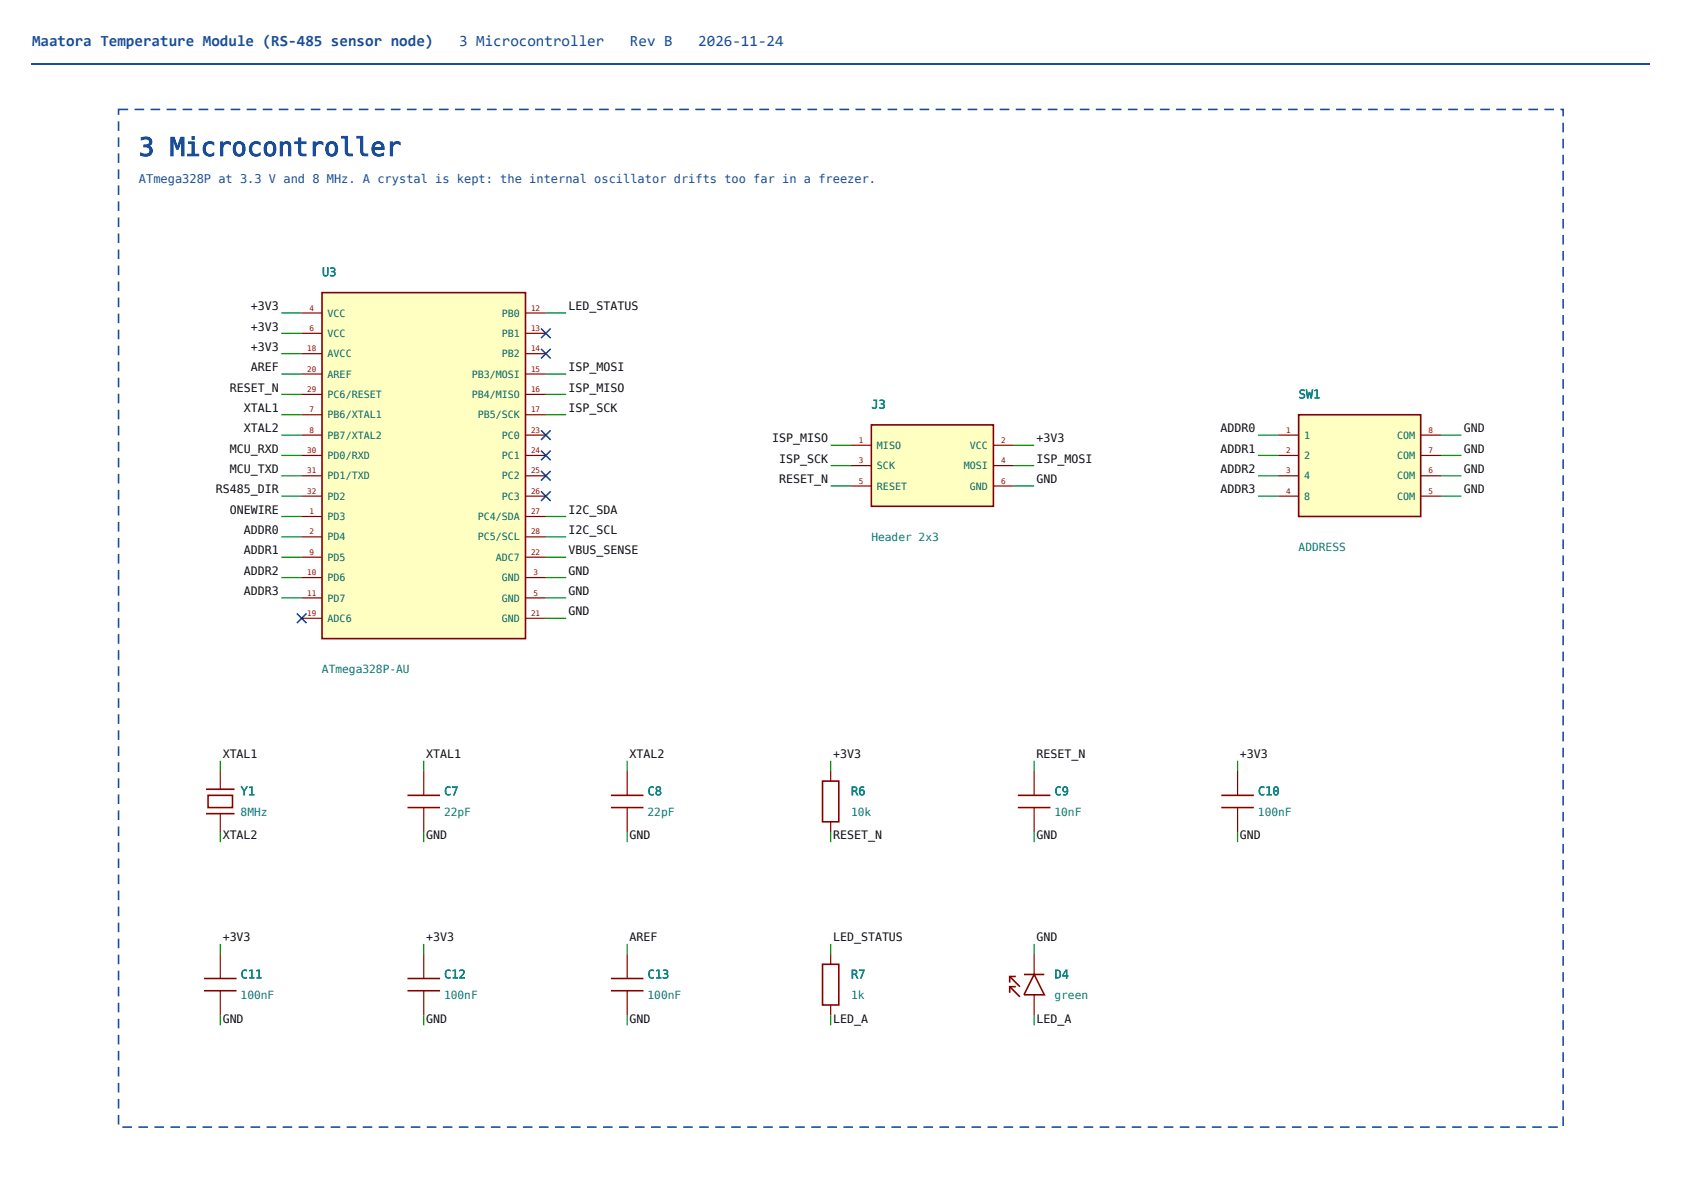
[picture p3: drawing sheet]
<svg xmlns="http://www.w3.org/2000/svg" width="420mm" height="297mm" viewBox="0 0 420 297" stroke-linecap="round" stroke-linejoin="round" font-family="sans-serif">
<path d="M7.9 16h404.1" fill="none" stroke="#1a4d99" stroke-width=".26"/>
<path d="M21.6 19.3h376.7v269.9h-376.7z" fill="#fff"/>
<path d="M33.6 27.1h2.4v.4h-2.4zM37.6 27.1h2.4v.4h-2.4zM41.6 27.1h2.4v.4h-2.4zM45.6 27.1h2.4v.4h-2.4zM49.6 27.1h2.4v.4h-2.4zM53.6 27.1h2.4v.4h-2.4zM57.6 27.1h2.4v.4h-2.4zM61.6 27.1h2.4v.4h-2.4zM65.6 27.1h2.4v.4h-2.4zM69.6 27.1h2.4v.4h-2.4zM73.6 27.1h2.4v.4h-2.4zM77.6 27.1h2.4v.4h-2.4zM81.6 27.1h2.4v.4h-2.4zM85.6 27.1h2.4v.4h-2.4zM89.6 27.1h2.4v.4h-2.4zM93.6 27.1h2.4v.4h-2.4zM97.6 27.1h2.4v.4h-2.4zM101.6 27.1h2.4v.4h-2.4zM105.6 27.1h2.4v.4h-2.4zM109.6 27.1h2.4v.4h-2.4zM113.6 27.1h2.4v.4h-2.4zM117.6 27.1h2.4v.4h-2.4zM121.6 27.1h2.4v.4h-2.4zM125.6 27.1h2.4v.4h-2.4zM129.6 27.1h2.4v.4h-2.4zM133.6 27.1h2.4v.4h-2.4zM137.6 27.1h2.4v.4h-2.4zM141.6 27.1h2.4v.4h-2.4zM145.6 27.1h2.4v.4h-2.4zM149.6 27.1h2.4v.4h-2.4zM153.6 27.1h2.4v.4h-2.4zM157.6 27.1h2.4v.4h-2.4zM161.6 27.1h2.4v.4h-2.4zM165.6 27.1h2.4v.4h-2.4zM169.6 27.1h2.4v.4h-2.4zM173.6 27.1h2.4v.4h-2.4zM177.6 27.1h2.4v.4h-2.4zM181.6 27.1h2.4v.4h-2.4zM185.6 27.1h2.4v.4h-2.4zM189.6 27.1h2.4v.4h-2.4zM193.6 27.1h2.4v.4h-2.4zM197.6 27.1h2.4v.4h-2.4zM201.6 27.1h2.4v.4h-2.4zM205.6 27.1h2.4v.4h-2.4zM209.6 27.1h2.4v.4h-2.4zM213.6 27.1h2.4v.4h-2.4zM217.6 27.1h2.4v.4h-2.4zM221.6 27.1h2.4v.4h-2.4zM225.6 27.1h2.4v.4h-2.4zM229.6 27.1h2.4v.4h-2.4zM233.6 27.1h2.4v.4h-2.4zM237.6 27.1h2.4v.4h-2.4zM241.6 27.1h2.4v.4h-2.4zM245.6 27.1h2.4v.4h-2.4zM249.6 27.1h2.4v.4h-2.4zM253.6 27.1h2.4v.4h-2.4zM257.6 27.1h2.4v.4h-2.4zM261.6 27.1h2.4v.4h-2.4zM265.6 27.1h2.4v.4h-2.4zM269.6 27.1h2.4v.4h-2.4zM273.6 27.1h2.4v.4h-2.4zM277.6 27.1h2.4v.4h-2.4zM281.6 27.1h2.4v.4h-2.4zM285.6 27.1h2.4v.4h-2.4zM289.6 27.1h2.4v.4h-2.4zM293.6 27.1h2.4v.4h-2.4zM297.6 27.1h2.4v.4h-2.4zM301.6 27.1h2.4v.4h-2.4zM305.6 27.1h2.4v.4h-2.4zM309.6 27.1h2.4v.4h-2.4zM313.6 27.1h2.4v.4h-2.4zM317.6 27.1h2.4v.4h-2.4zM321.6 27.1h2.4v.4h-2.4zM325.6 27.1h2.4v.4h-2.4zM329.6 27.1h2.4v.4h-2.4zM333.6 27.1h2.4v.4h-2.4zM337.6 27.1h2.4v.4h-2.4zM341.6 27.1h2.4v.4h-2.4zM345.6 27.1h2.4v.4h-2.4zM349.6 27.1h2.4v.4h-2.4zM353.6 27.1h2.4v.4h-2.4zM357.6 27.1h2.4v.4h-2.4zM361.6 27.1h2.4v.4h-2.4zM365.6 27.1h2.4v.4h-2.4zM369.6 27.1h2.4v.4h-2.4zM373.6 27.1h2.4v.4h-2.4zM377.6 27.1h2.4v.4h-2.4zM381.6 27.1h2.4v.4h-2.4zM385.6 27.1h2.4v.4h-2.4zM389.6 27.1h.9v1.9h-.4v-1.7h.2v.2h-.7zM390.1 30.6h.4v2.4h-.4zM390.1 34.6h.4v2.4h-.4zM390.1 38.6h.4v2.4h-.4zM390.1 42.6h.4v2.4h-.4zM390.1 46.6h.4v2.4h-.4zM390.1 50.6h.4v2.4h-.4zM390.1 54.6h.4v2.4h-.4zM390.1 58.6h.4v2.4h-.4zM390.1 62.6h.4v2.4h-.4zM390.1 66.6h.4v2.4h-.4zM390.1 70.6h.4v2.4h-.4zM390.1 74.6h.4v2.4h-.4zM390.1 78.6h.4v2.4h-.4zM390.1 82.6h.4v2.4h-.4zM390.1 86.6h.4v2.4h-.4zM390.1 90.6h.4v2.4h-.4zM390.1 94.6h.4v2.4h-.4zM390.1 98.6h.4v2.4h-.4zM390.1 102.6h.4v2.4h-.4zM390.1 106.6h.4v2.4h-.4zM390.1 110.6h.4v2.4h-.4zM390.1 114.6h.4v2.4h-.4zM390.1 118.6h.4v2.4h-.4zM390.1 122.6h.4v2.4h-.4zM390.1 126.6h.4v2.4h-.4zM390.1 130.6h.4v2.4h-.4zM390.1 134.6h.4v2.4h-.4zM390.1 138.6h.4v2.4h-.4zM390.1 142.6h.4v2.4h-.4zM390.1 146.6h.4v2.4h-.4zM390.1 150.6h.4v2.4h-.4zM390.1 154.6h.4v2.4h-.4zM390.1 158.6h.4v2.4h-.4zM390.1 162.6h.4v2.4h-.4zM390.1 166.6h.4v2.4h-.4zM390.1 170.6h.4v2.4h-.4zM390.1 174.6h.4v2.4h-.4zM390.1 178.6h.4v2.4h-.4zM390.1 182.6h.4v2.4h-.4zM390.1 186.6h.4v2.4h-.4zM390.1 190.6h.4v2.4h-.4zM390.1 194.6h.4v2.4h-.4zM390.1 198.6h.4v2.4h-.4zM390.1 202.6h.4v2.4h-.4zM390.1 206.6h.4v2.4h-.4zM390.1 210.6h.4v2.4h-.4zM390.1 214.6h.4v2.4h-.4zM390.1 218.6h.4v2.4h-.4zM390.1 222.6h.4v2.4h-.4zM390.1 226.6h.4v2.4h-.4zM390.1 230.6h.4v2.4h-.4zM390.1 234.6h.4v2.4h-.4zM390.1 238.6h.4v2.4h-.4zM390.1 242.6h.4v2.4h-.4zM390.1 246.6h.4v2.4h-.4zM390.1 250.6h.4v2.4h-.4zM390.1 254.6h.4v2.4h-.4zM390.1 258.6h.4v2.4h-.4zM390.1 262.6h.4v2.4h-.4zM390.1 266.6h.4v2.4h-.4zM390.1 270.6h.4v2.4h-.4zM390.1 274.6h.4v2.4h-.4zM390.1 278.6h.4v2.4h-.4zM386.6 281.1h2.4v.4h-2.4zM382.6 281.1h2.4v.4h-2.4zM378.6 281.1h2.4v.4h-2.4zM374.6 281.1h2.4v.4h-2.4zM370.6 281.1h2.4v.4h-2.4zM366.6 281.1h2.4v.4h-2.4zM362.6 281.1h2.4v.4h-2.4zM358.6 281.1h2.4v.4h-2.4zM354.6 281.1h2.4v.4h-2.4zM350.6 281.1h2.4v.4h-2.4zM346.6 281.1h2.4v.4h-2.4zM342.6 281.1h2.4v.4h-2.4zM338.6 281.1h2.4v.4h-2.4zM334.6 281.1h2.4v.4h-2.4zM330.6 281.1h2.4v.4h-2.4zM326.6 281.1h2.4v.4h-2.4zM322.6 281.1h2.4v.4h-2.4zM318.6 281.1h2.4v.4h-2.4zM314.6 281.1h2.4v.4h-2.4zM310.6 281.1h2.4v.4h-2.4zM306.6 281.1h2.4v.4h-2.4zM302.6 281.1h2.4v.4h-2.4zM298.6 281.1h2.4v.4h-2.4zM294.6 281.1h2.4v.4h-2.4zM290.6 281.1h2.4v.4h-2.4zM286.6 281.1h2.4v.4h-2.4zM282.6 281.1h2.4v.4h-2.4zM278.6 281.1h2.4v.4h-2.4zM274.6 281.1h2.4v.4h-2.4zM270.6 281.1h2.4v.4h-2.4zM266.6 281.1h2.4v.4h-2.4zM262.6 281.1h2.4v.4h-2.4zM258.6 281.1h2.4v.4h-2.4zM254.6 281.1h2.4v.4h-2.4zM250.6 281.1h2.4v.4h-2.4zM246.6 281.1h2.4v.4h-2.4zM242.6 281.1h2.4v.4h-2.4zM238.6 281.1h2.4v.4h-2.4zM234.6 281.1h2.4v.4h-2.4zM230.6 281.1h2.4v.4h-2.4zM226.6 281.1h2.4v.4h-2.4zM222.6 281.1h2.4v.4h-2.4zM218.6 281.1h2.4v.4h-2.4zM214.6 281.1h2.4v.4h-2.4zM210.6 281.1h2.4v.4h-2.4zM206.6 281.1h2.4v.4h-2.4zM202.6 281.1h2.4v.4h-2.4zM198.6 281.1h2.4v.4h-2.4zM194.6 281.1h2.4v.4h-2.4zM190.6 281.1h2.4v.4h-2.4zM186.6 281.1h2.4v.4h-2.4zM182.6 281.1h2.4v.4h-2.4zM178.6 281.1h2.4v.4h-2.4zM174.6 281.1h2.4v.4h-2.4zM170.6 281.1h2.4v.4h-2.4zM166.6 281.1h2.4v.4h-2.4zM162.6 281.1h2.4v.4h-2.4zM158.6 281.1h2.4v.4h-2.4zM154.6 281.1h2.4v.4h-2.4zM150.6 281.1h2.4v.4h-2.4zM146.6 281.1h2.4v.4h-2.4zM142.6 281.1h2.4v.4h-2.4zM138.6 281.1h2.4v.4h-2.4zM134.6 281.1h2.4v.4h-2.4zM130.6 281.1h2.4v.4h-2.4zM126.6 281.1h2.4v.4h-2.4zM122.6 281.1h2.4v.4h-2.4zM118.6 281.1h2.4v.4h-2.4zM114.6 281.1h2.4v.4h-2.4zM110.6 281.1h2.4v.4h-2.4zM106.6 281.1h2.4v.4h-2.4zM102.6 281.1h2.4v.4h-2.4zM98.6 281.1h2.4v.4h-2.4zM94.6 281.1h2.4v.4h-2.4zM90.6 281.1h2.4v.4h-2.4zM86.6 281.1h2.4v.4h-2.4zM82.6 281.1h2.4v.4h-2.4zM78.6 281.1h2.4v.4h-2.4zM74.6 281.1h2.4v.4h-2.4zM70.6 281.1h2.4v.4h-2.4zM66.6 281.1h2.4v.4h-2.4zM62.6 281.1h2.4v.4h-2.4zM58.6 281.1h2.4v.4h-2.4zM54.6 281.1h2.4v.4h-2.4zM50.6 281.1h2.4v.4h-2.4zM46.6 281.1h2.4v.4h-2.4zM42.6 281.1h2.4v.4h-2.4zM38.6 281.1h2.4v.4h-2.4zM34.6 281.1h2.4v.4h-2.4zM30.6 281.1h2.4v.4h-2.4zM29.4 278.3h.4v2.4h-.4zM29.4 274.3h.4v2.4h-.4zM29.4 270.3h.4v2.4h-.4zM29.4 266.3h.4v2.4h-.4zM29.4 262.3h.4v2.4h-.4zM29.4 258.3h.4v2.4h-.4zM29.4 254.3h.4v2.4h-.4zM29.4 250.3h.4v2.4h-.4zM29.4 246.3h.4v2.4h-.4zM29.4 242.3h.4v2.4h-.4zM29.4 238.3h.4v2.4h-.4zM29.4 234.3h.4v2.4h-.4zM29.4 230.3h.4v2.4h-.4zM29.4 226.3h.4v2.4h-.4zM29.4 222.3h.4v2.4h-.4zM29.4 218.3h.4v2.4h-.4zM29.4 214.3h.4v2.4h-.4zM29.4 210.3h.4v2.4h-.4zM29.4 206.3h.4v2.4h-.4zM29.4 202.3h.4v2.4h-.4zM29.4 198.3h.4v2.4h-.4zM29.4 194.3h.4v2.4h-.4zM29.4 190.3h.4v2.4h-.4zM29.4 186.3h.4v2.4h-.4zM29.4 182.3h.4v2.4h-.4zM29.4 178.3h.4v2.4h-.4zM29.4 174.3h.4v2.4h-.4zM29.4 170.3h.4v2.4h-.4zM29.4 166.3h.4v2.4h-.4zM29.4 162.3h.4v2.4h-.4zM29.4 158.3h.4v2.4h-.4zM29.4 154.3h.4v2.4h-.4zM29.4 150.3h.4v2.4h-.4zM29.4 146.3h.4v2.4h-.4zM29.4 142.3h.4v2.4h-.4zM29.4 138.3h.4v2.4h-.4zM29.4 134.3h.4v2.4h-.4zM29.4 130.3h.4v2.4h-.4zM29.4 126.3h.4v2.4h-.4zM29.4 122.3h.4v2.4h-.4zM29.4 118.3h.4v2.4h-.4zM29.4 114.3h.4v2.4h-.4zM29.4 110.3h.4v2.4h-.4zM29.4 106.3h.4v2.4h-.4zM29.4 102.3h.4v2.4h-.4zM29.4 98.3h.4v2.4h-.4zM29.4 94.3h.4v2.4h-.4zM29.4 90.3h.4v2.4h-.4zM29.4 86.3h.4v2.4h-.4zM29.4 82.3h.4v2.4h-.4zM29.4 78.3h.4v2.4h-.4zM29.4 74.3h.4v2.4h-.4zM29.4 70.3h.4v2.4h-.4zM29.4 66.3h.4v2.4h-.4zM29.4 62.3h.4v2.4h-.4zM29.4 58.3h.4v2.4h-.4zM29.4 54.3h.4v2.4h-.4zM29.4 50.3h.4v2.4h-.4zM29.4 46.3h.4v2.4h-.4zM29.4 42.3h.4v2.4h-.4zM29.4 38.3h.4v2.4h-.4zM29.4 34.3h.4v2.4h-.4zM29.4 30.3h.4v2.4h-.4zM29.4 27.1h2.6v.4h-2.4v-.2h.2v1.4h-.4z" fill="#1a4d99"/>
<g fill="none" stroke="#009600" stroke-width=".3">
<path d="M70.2 78.1h5.1M136.3 78.1h5.1M70.2 83.2h5.1M70.2 88.3h5.1M70.2 93.4h5.1M70.2 98.4h5.1M136.3 93.4h5.1M136.3 98.4h5.1M70.2 103.5h5.1M70.2 108.6h5.1M70.2 113.7h5.1M70.2 118.8h5.1"/>
<path d="M136.3 103.5h5.1M207.4 111.1h5.1M207.4 116.2h5.1M253.1 111.1h5.1M253.1 116.2h5.1M314.1 108.6h5.1M314.1 113.7h5.1M314.1 118.8h5.1M359.8 108.6h5.1M359.8 113.7h5.1M359.8 118.8h5.1M70.2 123.8h5.1"/>
<path d="M70.2 128.9h5.1M70.2 134h5.1M70.2 139.1h5.1M136.3 128.9h5.1M136.3 134h5.1M136.3 139.1h5.1M207.4 121.3h5.1M253.1 121.3h5.1M314.1 123.8h5.1M359.8 123.8h5.1M70.2 144.2h5.1M70.2 149.2h5.1"/>
<path d="M136.3 144.2h5.1M136.3 149.2h5.1M136.3 154.3h5.1M55 189.9v2.5M105.8 189.9v2.5M156.6 189.9v2.5M207.4 189.9v2.5M258.2 189.9v2.5M309 189.9v2.5M55 207.7v2.5M105.8 207.7v2.5M156.6 207.7v2.5"/>
<path d="M207.4 207.7v2.5M258.2 207.7v2.5M309 207.7v2.5M55 235.6v2.5M105.8 235.6v2.5M156.6 235.6v2.5M207.4 235.6v2.5M258.2 235.6v2.5M55 253.4v2.5M105.8 253.4v2.5M156.6 253.4v2.5M207.4 253.4v2.5"/>
<path d="M258.2 253.4v2.5"/>
</g>
<g fill="none" stroke="#0000c2" stroke-width=".36">
<path d="M135.1 82l2.4 2.4M135.1 87.1l2.4 2.4M137.5 82l-2.4 2.4M137.5 87.1l-2.4 2.4M135.1 107.4l2.4 2.4M135.1 112.5l2.4 2.4M135.1 117.6l2.4 2.4M137.5 107.4l-2.4 2.4M137.5 112.5l-2.4 2.4M137.5 117.6l-2.4 2.4M135.1 122.6l2.4 2.4M137.5 122.6l-2.4 2.4"/>
<path d="M74.1 153.1l2.4 2.4M76.5 153.1l-2.4 2.4"/>
</g>
<path d="M80.4 73h50.8v86.4h-50.8z" fill="#ffffc2"/>
<path d="M80.4 73h50.8v86.4h-50.8z" fill="none" stroke="#840000" stroke-width=".4"/>
<g fill="none" stroke="#840000" stroke-width=".3">
<path d="M75.3 78.1h5.1M131.2 78.1h5.1M75.3 83.2h5.1M75.3 88.3h5.1M75.3 93.4h5.1M75.3 98.4h5.1M131.2 83.2h5.1M131.2 88.3h5.1M131.2 93.4h5.1M131.2 98.4h5.1M75.3 103.5h5.1M75.3 108.6h5.1"/>
<path d="M75.3 113.7h5.1M75.3 118.8h5.1M131.2 103.5h5.1M131.2 108.6h5.1M131.2 113.7h5.1M131.2 118.8h5.1M75.3 123.8h5.1M75.3 128.9h5.1M75.3 134h5.1M75.3 139.1h5.1M131.2 123.8h5.1M131.2 128.9h5.1"/>
<path d="M131.2 134h5.1M131.2 139.1h5.1M75.3 144.2h5.1M75.3 149.2h5.1M75.3 154.3h5.1M131.2 144.2h5.1M131.2 149.2h5.1M131.2 154.3h5.1"/>
</g>
<path d="M217.6 106.1h30.4v20.3h-30.4z" fill="#ffffc2"/>
<path d="M217.6 106.1h30.4v20.3h-30.4z" fill="none" stroke="#840000" stroke-width=".4"/>
<path d="M212.5 111.1h5.1M212.5 116.2h5.1M248 111.1h5.1M248 116.2h5.1M212.5 121.3h5.1M248 121.3h5.1" fill="none" stroke="#840000" stroke-width=".3"/>
<path d="M324.2 103.5h30.5v25.4h-30.5z" fill="#ffffc2"/>
<g fill="none" stroke="#840000" stroke-width=".4">
<path d="M324.2 103.5h30.5v25.4h-30.5zM51.4 197h7.2M51.9 198.5h6.1v3.1h-6.1zM101.7 198.5h8.2M152.5 198.5h8.2M205.4 195h4v10.1h-4zM254.1 198.5h8.2M304.9 198.5h8.2M51.4 203.1h7.2M101.7 201.6h8.2M152.5 201.6h8.2M254.1 201.6h8.2"/>
<path d="M304.9 201.6h8.2M50.9 244.2h8.2M50.9 247.3h8.2M101.7 244.2h8.2M101.7 247.3h8.2M152.5 244.2h8.2M152.5 247.3h8.2M205.4 240.7h4v10.1h-4zM252.1 243.7l2.5 2.6M252.1 246.3l2.5 2.5M253.6 243.7h-1.5v1.5M253.6 246.3h-1.5v1.5"/>
<path d="M255.7 243.2h5M258.2 243.2l2.5 5.1h-5z"/>
</g>
<g fill="none" stroke="#840000" stroke-width=".3">
<path d="M319.2 108.6h5M319.2 113.7h5M319.2 118.8h5M354.7 108.6h5.1M354.7 113.7h5.1M354.7 118.8h5.1M319.2 123.8h5M354.7 123.8h5.1M55 192.4v4.6M105.8 192.4v6.1M156.6 192.4v6.1M207.4 192.4v2.6"/>
<path d="M258.2 192.4v6.1M309 192.4v6.1M55 203.1v4.6M105.8 201.6v6.1M156.6 201.6v6.1M207.4 205.1v2.6M258.2 201.6v6.1M309 201.6v6.1M55 238.1v6.1M105.8 238.1v6.1M156.6 238.1v6.1M207.4 238.1v2.6"/>
<path d="M258.2 238.1v5.1M55 247.3v6.1M105.8 247.3v6.1M156.6 247.3v6.1M207.4 250.8v2.6M258.2 248.3v5.1"/>
</g>
<text font-size="6.4" fill="#1a4d99" x="34.7" y="38.9">3 Microcontroller</text>
<g font-size="3.9" fill="#1a4d99">
<text x="8" y="11.4">Maatora Temperature Module (RS-485 sensor node)</text>
<text x="114.6" y="11.4">3 Microcontroller</text>
<text x="157.3" y="11.4">Rev B</text>
<text x="174.3" y="11.4">2026-11-24</text>
</g>
<text font-size="3" fill="#1a4d99" x="34.7" y="45.7">ATmega328P at 3.3 V and 8 MHz. A crystal is kept: the internal oscillator drifts too far in a freezer.</text>
<g font-size="3" fill="#008484">
<text x="80.4" y="69">U3</text>
<text x="217.6" y="102">J3</text>
<text x="324.2" y="99.4">SW1</text>
<text x="60.1" y="198.5">Y1</text>
<text x="110.9" y="198.5">C7</text>
<text x="161.7" y="198.5">C8</text>
<text x="212.5" y="198.5">R6</text>
<text x="263.3" y="198.5">C9</text>
<text x="314.1" y="198.5">C10</text>
<text x="60.1" y="244.2">C11</text>
<text x="110.9" y="244.2">C12</text>
<text x="161.7" y="244.2">C13</text>
<text x="212.5" y="244.2">R7</text>
<text x="263.3" y="244.2">D4</text>
</g>
<g font-size="2.9" fill="#0f0f0f">
<text x="62.6" y="77.4">+3V3</text>
<text x="142" y="77.4">LED_STATUS</text>
<text x="62.6" y="82.5">+3V3</text>
<text x="62.6" y="87.6">+3V3</text>
<text x="62.6" y="92.7">AREF</text>
<text x="142" y="92.7">ISP_MOSI</text>
<text x="57.4" y="97.7">RESET_N</text>
<text x="142" y="97.7">ISP_MISO</text>
<text x="60.9" y="102.8">XTAL1</text>
<text x="60.9" y="107.9">XTAL2</text>
<text x="142" y="102.8">ISP_SCK</text>
<text x="304.7" y="107.9">ADDR0</text>
<text x="365.5" y="107.9">GND</text>
<text x="57.4" y="113">MCU_RXD</text>
<text x="192.8" y="110.4">ISP_MISO</text>
<text x="258.8" y="110.4">+3V3</text>
<text x="304.7" y="113">ADDR1</text>
<text x="365.5" y="113">GND</text>
<text x="57.4" y="118.1">MCU_TXD</text>
<text x="194.6" y="115.5">ISP_SCK</text>
<text x="258.8" y="115.5">ISP_MOSI</text>
<text x="304.7" y="118.1">ADDR2</text>
<text x="365.5" y="118.1">GND</text>
<text x="53.9" y="123.1">RS485_DIR</text>
<text x="194.6" y="120.6">RESET_N</text>
<text x="258.8" y="120.6">GND</text>
<text x="304.7" y="123.1">ADDR3</text>
<text x="365.5" y="123.1">GND</text>
<text x="57.4" y="128.2">ONEWIRE</text>
<text x="142" y="128.2">I2C_SDA</text>
<text x="60.9" y="133.3">ADDR0</text>
<text x="142" y="133.3">I2C_SCL</text>
<text x="60.9" y="138.4">ADDR1</text>
<text x="60.9" y="143.5">ADDR2</text>
<text x="142" y="138.4">VBUS_SENSE</text>
<text x="142" y="143.5">GND</text>
<text x="60.9" y="148.5">ADDR3</text>
<text x="142" y="148.5">GND</text>
<text x="142" y="153.6">GND</text>
<text x="55.6" y="189.2">XTAL1</text>
<text x="106.4" y="189.2">XTAL1</text>
<text x="157.2" y="189.2">XTAL2</text>
<text x="208" y="189.2">+3V3</text>
<text x="258.8" y="189.2">RESET_N</text>
<text x="309.6" y="189.2">+3V3</text>
<text x="55.6" y="209.5">XTAL2</text>
<text x="106.4" y="209.5">GND</text>
<text x="157.2" y="209.5">GND</text>
<text x="208" y="209.5">RESET_N</text>
<text x="258.8" y="209.5">GND</text>
<text x="309.6" y="209.5">GND</text>
<text x="55.6" y="234.9">+3V3</text>
<text x="106.4" y="234.9">+3V3</text>
<text x="157.2" y="234.9">AREF</text>
<text x="208" y="234.9">LED_STATUS</text>
<text x="258.8" y="234.9">GND</text>
<text x="55.6" y="255.2">GND</text>
<text x="106.4" y="255.2">GND</text>
<text x="157.2" y="255.2">GND</text>
<text x="208" y="255.2">LED_A</text>
<text x="258.8" y="255.2">LED_A</text>
</g>
<g font-size="2.8" fill="#008484">
<text x="217.6" y="135">Header 2x3</text>
<text x="324.2" y="137.5">ADDRESS</text>
<text x="80.4" y="168">ATmega328P-AU</text>
<text x="60.1" y="203.6">8MHz</text>
<text x="110.9" y="203.6">22pF</text>
<text x="161.7" y="203.6">22pF</text>
<text x="212.5" y="203.6">10k</text>
<text x="263.3" y="203.6">10nF</text>
<text x="314.1" y="203.6">100nF</text>
<text x="60.1" y="249.3">100nF</text>
<text x="110.9" y="249.3">100nF</text>
<text x="161.7" y="249.3">100nF</text>
<text x="212.5" y="249.3">1k</text>
<text x="263.3" y="249.3">green</text>
</g>
<g font-size="2.5" fill="#006464">
<text x="81.8" y="79">VCC</text>
<text x="125.3" y="79">PB0</text>
<text x="81.8" y="84.1">VCC</text>
<text x="81.8" y="89.2">AVCC</text>
<text x="125.3" y="84.1">PB1</text>
<text x="125.3" y="89.2">PB2</text>
<text x="81.8" y="94.3">AREF</text>
<text x="117.8" y="94.3">PB3/MOSI</text>
<text x="81.8" y="99.3">PC6/RESET</text>
<text x="117.8" y="99.3">PB4/MISO</text>
<text x="81.8" y="104.4">PB6/XTAL1</text>
<text x="119.3" y="104.4">PB5/SCK</text>
<text x="81.8" y="109.5">PB7/XTAL2</text>
<text x="125.3" y="109.5">PC0</text>
<text x="219" y="112">MISO</text>
<text x="242.1" y="112">VCC</text>
<text x="325.6" y="109.5">1</text>
<text x="348.8" y="109.5">COM</text>
<text x="81.8" y="114.6">PD0/RXD</text>
<text x="81.8" y="119.7">PD1/TXD</text>
<text x="125.3" y="114.6">PC1</text>
<text x="125.3" y="119.7">PC2</text>
<text x="219" y="117.1">SCK</text>
<text x="240.6" y="117.1">MOSI</text>
<text x="325.6" y="114.6">2</text>
<text x="325.6" y="119.7">4</text>
<text x="348.8" y="114.6">COM</text>
<text x="348.8" y="119.7">COM</text>
<text x="81.8" y="124.7">PD2</text>
<text x="125.3" y="124.7">PC3</text>
<text x="219" y="122.2">RESET</text>
<text x="242.1" y="122.2">GND</text>
<text x="325.6" y="124.7">8</text>
<text x="348.8" y="124.7">COM</text>
<text x="81.8" y="129.8">PD3</text>
<text x="119.3" y="129.8">PC4/SDA</text>
<text x="81.8" y="134.9">PD4</text>
<text x="119.3" y="134.9">PC5/SCL</text>
<text x="81.8" y="140">PD5</text>
<text x="123.8" y="140">ADC7</text>
<text x="81.8" y="145.1">PD6</text>
<text x="125.3" y="145.1">GND</text>
<text x="81.8" y="150.1">PD7</text>
<text x="81.8" y="155.2">ADC6</text>
<text x="125.3" y="150.1">GND</text>
<text x="125.3" y="155.2">GND</text>
</g>
<g font-size="1.9" fill="#a90000">
<text x="77.3" y="77.5">4</text>
<text x="132.6" y="77.5">12</text>
<text x="77.3" y="82.6">6</text>
<text x="132.6" y="82.6">13</text>
<text x="76.7" y="87.7">18</text>
<text x="132.6" y="87.7">14</text>
<text x="76.7" y="92.8">20</text>
<text x="132.6" y="92.8">15</text>
<text x="76.7" y="97.8">29</text>
<text x="132.6" y="97.8">16</text>
<text x="77.3" y="102.9">7</text>
<text x="77.3" y="108">8</text>
<text x="132.6" y="102.9">17</text>
<text x="132.6" y="108">23</text>
<text x="321.1" y="108">1</text>
<text x="356.7" y="108">8</text>
<text x="76.7" y="113.1">30</text>
<text x="132.6" y="113.1">24</text>
<text x="214.4" y="110.5">1</text>
<text x="250" y="110.5">2</text>
<text x="321.1" y="113.1">2</text>
<text x="356.7" y="113.1">7</text>
<text x="76.7" y="118.2">31</text>
<text x="132.6" y="118.2">25</text>
<text x="214.4" y="115.6">3</text>
<text x="250" y="115.6">4</text>
<text x="321.1" y="118.2">3</text>
<text x="356.7" y="118.2">6</text>
<text x="76.7" y="123.2">32</text>
<text x="132.6" y="123.2">26</text>
<text x="214.4" y="120.7">5</text>
<text x="250" y="120.7">6</text>
<text x="321.1" y="123.2">4</text>
<text x="356.7" y="123.2">5</text>
<text x="77.3" y="128.3">1</text>
<text x="132.6" y="128.3">27</text>
<text x="77.3" y="133.4">2</text>
<text x="132.6" y="133.4">28</text>
<text x="76.7" y="143.6">10</text>
<text x="77.3" y="138.5">9</text>
<text x="132.6" y="138.5">22</text>
<text x="133.2" y="143.6">3</text>
<text x="76.7" y="148.6">11</text>
<text x="133.2" y="148.6">5</text>
<text x="76.7" y="153.7">19</text>
<text x="132.6" y="153.7">21</text>
</g>
</svg>
